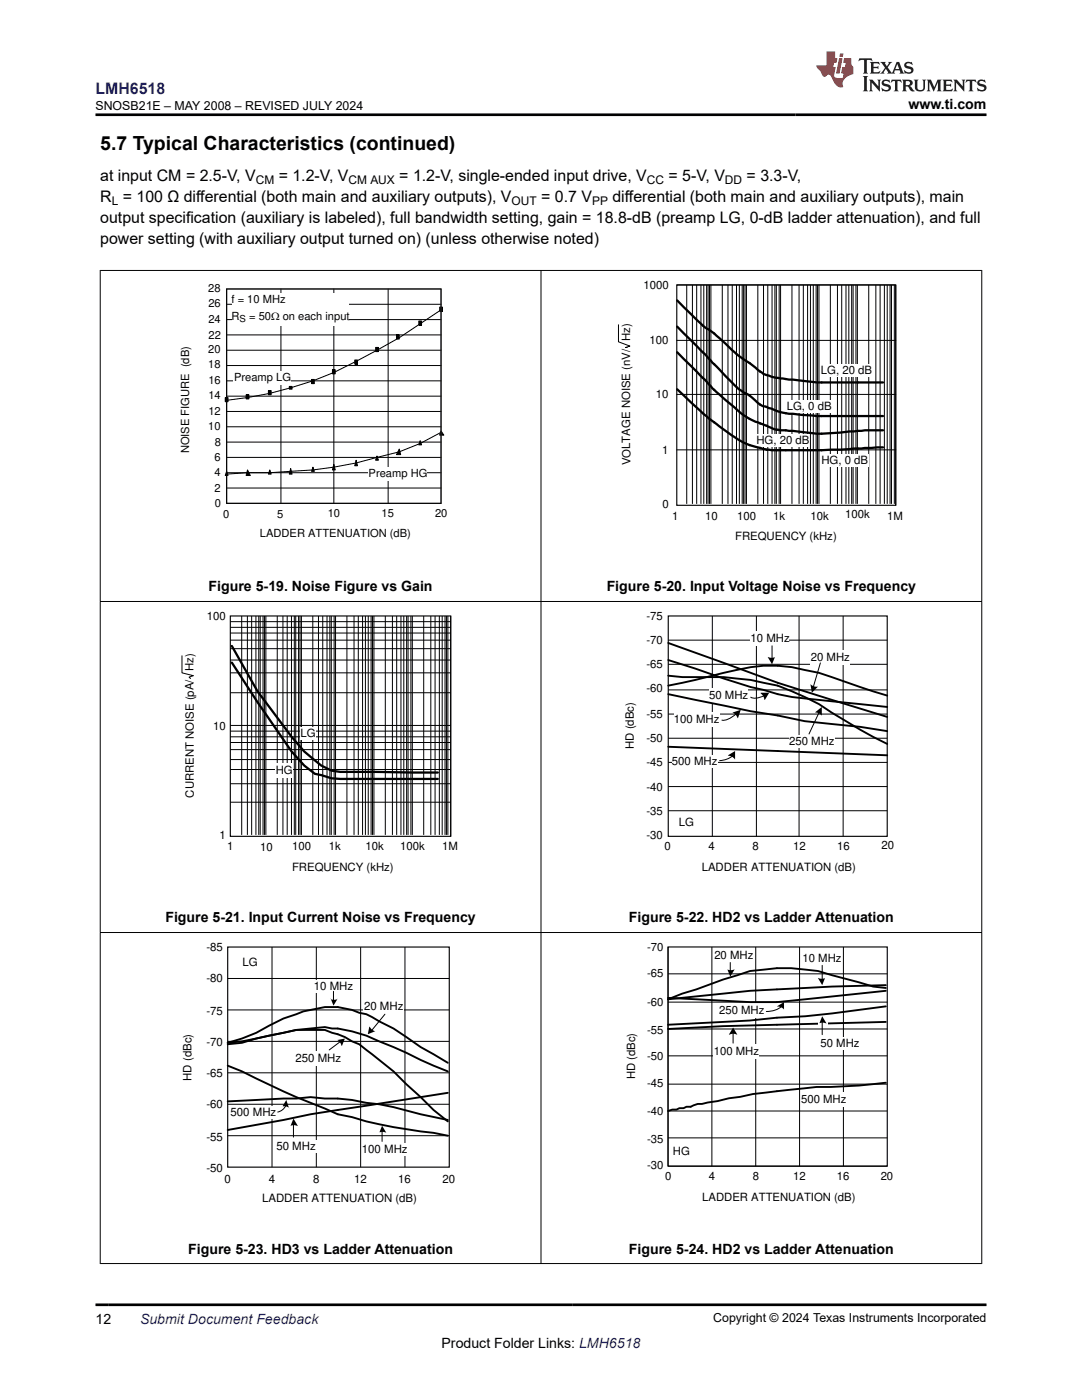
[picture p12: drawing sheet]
<svg xmlns="http://www.w3.org/2000/svg" width="216mm" height="279mm" viewBox="0 0 216 279" stroke-linecap="round" stroke-linejoin="round" font-family="sans-serif">
<path d="M45.2 79.9a73.3 73.3 0 0 0 30-10l4.5-2.5 8.3-5.6M45.2 94.6l4.2-.3a134.5 134.5 0 0 0 17.2-1.1l4.5-.8 8.6-2.2 4.1-1.7 4.2-2.2" fill="none" stroke="#000" stroke-width=".2" stroke-dasharray=".4 .2"/>
<g fill="#000">
<path d="M45.2 94.1l.3 .8h-.6zM49.4 93.8l.5 1.1h-.8zM53.8 93.8l.3 .8h-.5zM58 93.5l.3 1.1h-.6zM62.4 93.2l.3 .9h-.5zM66.6 92.7l.3 1.1h-.6zM71.1 91.8l.2 1.2h-.5zM75.2 91l.3 .8h-.6zM79.7 89.6l.2 1.1h-.8zM83.8 88l.3 .8h-.5zM88 86l.6 .8h-.9z"/>
<path d="M49.1 78.8h.6v.8h-.6z" fill-rule="evenodd"/>
<path d="M53.6 78h.5v.8h-.5z" fill-rule="evenodd"/>
<path d="M57.7 77.1h.6v.6h-.6z" fill-rule="evenodd"/>
<path d="M62.2 75.7h.5v.9h-.5z" fill-rule="evenodd"/>
<path d="M66.3 73.8h.6v.8h-.6z" fill-rule="evenodd"/>
<path d="M70.8 71.8h.5v.9h-.5z" fill-rule="evenodd"/>
<path d="M74.9 69.3h.6v.9h-.6z" fill-rule="evenodd"/>
<path d="M79.1 66.8h.6v.9h-.6z" fill-rule="evenodd"/>
<path d="M83.6 64.1h.5v.8h-.5z" fill-rule="evenodd"/>
<path d="M87.7 61.3h.6v.8h-.6z" fill-rule="evenodd"/>
<path d="M44.9 79.3h.6v.9h-.6z" fill-rule="evenodd"/>
</g>
<g fill="none" stroke="#000" stroke-width=".2">
<path d="M45.2 57.7h42.8v42.8h-42.8zM56.1 57.7v42.8M66.6 57.7v42.8M77.4 57.7v42.8M44.9 79.3h.6v.9h-.6zM45.2 79.1h42.8M45.2 76h42.8M45.2 73h42.8M45.2 69.9h42.8M45.2 66.8h42.8M45.2 63.8h42.8M45.2 60.7h42.8"/>
<path d="M49.1 78.8h.6v.8h-.6zM53.6 78h.5v.8h-.5zM57.7 77.1h.6v.6h-.6zM62.2 75.7h.5v.9h-.5zM66.3 73.8h.6v.8h-.6zM70.8 71.8h.5v.9h-.5zM74.9 69.3h.6v.9h-.6zM79.1 66.8h.6v.9h-.6zM83.6 64.1h.5v.8h-.5zM87.7 61.3h.6v.8h-.6zM45.2 94.1l.3 .8h-.6zM45.2 97.4h42.8"/>
<path d="M45.2 94.3h42.8M45.2 91.3h42.8M45.2 88.2h42.8M45.2 85.2h42.8M45.2 82.1h42.8M49.4 93.8l.5 1.1h-.8zM53.8 93.8l.3 .8h-.5zM58 93.5l.3 1.1h-.6zM62.4 93.2l.3 .9h-.5zM66.6 92.7l.3 1.1h-.6zM71.1 91.8l.2 1.2h-.5zM75.2 91l.3 .8h-.6z"/>
<path d="M79.7 89.6l.2 1.1h-.8zM83.8 88l.3 .8h-.5zM88 86l.6 .8h-.9z"/>
</g>
<path d="M45.2 57.7h42.8v42.8h-42.8z" fill="none" stroke="#222" stroke-width=".22"/>
<g fill="#fff">
<path d="M46.3 58.5h23.4v6.4h-23.4z" fill-rule="evenodd"/>
<path d="M73.6 93.2h11.6v2.8h-11.6z" fill-rule="evenodd"/>
<path d="M46.6 74.1h11.4v2.7h-11.4z" fill-rule="evenodd"/>
</g>
<g fill="none" stroke="#000" stroke-width=".2">
<path d="M135 56.9h43.7v43.9M137 56.9v43.7M138.2 56.9v43.7M139 56.9v43.7M139.9 56.9v43.7M140.4 56.9v43.7M141 56.9v43.7M141.3 56.9v43.7M141.6 56.9v43.7M141.9 56.9v43.7M144.1 56.9v43.7M145.3 56.9v43.7"/>
<path d="M146.1 56.9v43.7M147 56.9v43.7M147.5 56.9v43.7M148.1 56.9v43.7M148.4 56.9v43.7M148.7 56.9v43.7M148.9 56.9v43.7M151.2 56.9v43.7M152.4 56.9v43.7M153.2 56.9v43.7M154.1 56.9v43.7M154.6 56.9v43.7"/>
<path d="M154.9 56.9v43.7M155.5 56.9v43.7M155.8 56.9v43.7M158 56.9v43.7M159.4 56.9v43.7M160.3 56.9v43.7M161.1 56.9v43.7M161.7 56.9v43.7M162.3 56.9v43.7M162.8 56.9v43.7M163.1 56.9v43.7M163.4 56.9v43.7"/>
<path d="M165.7 56.9v43.7M167.1 56.9v43.7M168 56.9v43.7M168.8 56.9v43.7M169.4 56.9v43.7M169.9 56.9v43.7M170.2 56.9v43.7M170.8 56.9v43.7M171.1 56.9v43.7M173.3 56.9v43.7M174.8 56.9v43.7M175.6 56.9v43.7"/>
<path d="M176.5 56.9v43.7M177 56.9v43.7M177.6 56.9v43.7M177.9 56.9v43.7M178.5 56.9v43.7M123.4 64.8v3.4l2.3 .9-.9 .3h.3M135 67.9h43.7M135 78.7h43.7M135 89.8h43.7"/>
</g>
<path d="M135 56.9h43.7v43.9h-43.7z" fill="none" stroke="#000" stroke-width=".23"/>
<g fill="#fff">
<path d="M150.9 86.7h10.5v2.5h-10.5z" fill-rule="evenodd"/>
<path d="M156.9 79.8h9.1v2.6h-9.1z" fill-rule="evenodd"/>
<path d="M164 90.6h9.3v2.6h-9.3z" fill-rule="evenodd"/>
<path d="M163.7 72.8h10.2v2.5h-10.2z" fill-rule="evenodd"/>
</g>
<path d="M135.1 60l4 3.9a15 15 0 0 0 3.4 2.7l4.6 4.2 3.7 2.6a7.8 7.8 0 0 0 5.4 2.1l6.8 .8h13.2M135.1 77.7a63.9 63.9 0 0 0 13.4 10.7l3.8 1.2 1.7 .3h9.9l12.3-.6M135.1 70.3l4 4a64.9 64.9 0 0 0 9.4 8.6l2.3 1.3 1.8 .7a6.8 6.8 0 0 0 4.2 1l1.4 .1a30.3 30.3 0 0 0 11.3 .1l3.1-.2h3.6M135.1 65.2l7.9 7.9a27.3 27.3 0 0 0 5.5 5.3 12.6 12.6 0 0 1 3.2 2.4l.6 .3 1.7 .5a10.9 10.9 0 0 0 5.1 1.1l3.9 .3h13.2M46.3 132.2l5.1 7.9 6.8 9.9 2.5 2.8 2.1 1.6 3.3 .9 1.8 .2h19.5M46.3 128.9l5.1 9.1 6.8 9 2.5 3 3.4 2.8 2 1 1.8 .2 19.5 .2" fill="none" stroke="#000" stroke-width=".45"/>
<g fill="none" stroke="#000" stroke-width=".2">
<path d="M36.3 130.9v3.4l2.3 .5-.9 .3 .3 .3M46 138.3h43.9M46 134.3h43.9M46 131.7h43.9M46 129.5h43.9M46 127.8h43.9M46 126.3h43.9M46 125.2h43.9M46 124.1h43.9M48.2 122.9v43.7M49.4 122.9v43.7M50.2 122.9v43.7"/>
<path d="M51.1 122.9v43.7M51.6 122.9v43.7M51.9 122.9v43.7M52.5 122.9v43.7M52.8 122.9v43.7M53.1 122.9v43.7M55.3 122.9v43.7M56.5 122.9v43.7M57.3 122.9v43.7M58.2 122.9v43.7M58.7 122.9v43.7M59 122.9v43.7"/>
<path d="M59.6 122.9v43.7M59.9 122.9v43.7M60.1 122.9v43.7M62.4 122.9v43.7M63.5 122.9v43.7M64.4 122.9v43.7M65.3 122.9v43.7M65.8 122.9v43.7M66.1 122.9v43.7M66.7 122.9v43.7M67 122.9v43.7M69.2 122.9v43.7"/>
<path d="M70.6 122.9v43.7M71.5 122.9v43.7M72.3 122.9v43.7M72.9 122.9v43.7M73.5 122.9v43.7M74 122.9v43.7M74.3 122.9v43.7M74.6 122.9v43.7M76.9 122.9v43.7M78.3 122.9v43.7M79.2 122.9v43.7M80 122.9v43.7"/>
<path d="M80.6 122.9v43.7M81.1 122.9v43.7M81.4 122.9v43.7M82 122.9v43.7M82.3 122.9v43.7M84.5 122.9v43.7M86 122.9v43.7M86.8 122.9v43.7M87.7 122.9v43.7M88.2 122.9v43.7M88.8 122.9v43.7M89.1 122.9v43.7"/>
<path d="M89.4 122.9v43.7M89.9 122.9v44M46 156.4h43.9M46 153.6h43.9M46 151.6h43.9M46 149.6h43.9M46 148.2h43.9M46 147h43.9M46 145.9h43.9M46 144.8h43.9M46 160.1h43.9"/>
</g>
<path d="M46 122.9h43.9v44h-43.9z" fill="none" stroke="#000" stroke-width=".23"/>
<g fill="#fff">
<path d="M59.9 145.1h3.1v2.5h-3.1z" fill-rule="evenodd"/>
<path d="M55 152.4h3.4v2.9h-3.4z" fill-rule="evenodd"/>
</g>
<path d="M133.3 122.9h43.7v44h-43.7z" fill="none" stroke="#000" stroke-width=".23"/>
<path d="M133.3 137.7h43.7M133.3 132.6h43.7M133.3 127.8h43.7M142.1 122.9v44M150.9 122.9v44M159.4 122.9v44M168.2 122.9v44M133.3 157h43.7M133.3 152.2h43.7M133.3 147.3h43.7M133.3 142.5h43.7M133.3 161.8h43.7" fill="none" stroke="#000" stroke-width=".2"/>
<g fill="#fff">
<path d="M149.8 126.1h7.7v2.8h-7.7z" fill-rule="evenodd"/>
<path d="M161.7 129.7h8v2.9h-8z" fill-rule="evenodd"/>
<path d="M134.2 150.7h9.1v2.6h-9.1z" fill-rule="evenodd"/>
<path d="M134.5 142.2h9.1v2.9h-9.1z" fill-rule="evenodd"/>
<path d="M157.5 146.8h9v2.5h-9z" fill-rule="evenodd"/>
<path d="M141.6 137.4h7.6v2.8h-7.6z" fill-rule="evenodd"/>
</g>
<path d="M133.3 136.8l5.4-1.1a86.8 86.8 0 0 1 13.7-2.8h2.8l2.8 .2 5.4 1.2 13.6 4.5M133.3 128.3l11.1 4a242 242 0 0 0 21.6 7.4l11 3.4M133.3 131.7l16.5 5.4 2.6 .6 2.8 .8a152.4 152.4 0 0 0 16.4 2l5.4 .6M133.3 138.5l16.5 3.4 5.4 .9 5.4 1.1 11 1.2 5.4 .8M133.3 134.8l2.9 .3h8.2l5.4 .6 5.4 1.1a47.9 47.9 0 0 1 10.8 5.4l5.6 3.4 5.4 2.9M133.3 149l43.7 1.7" fill="none" stroke="#000" stroke-width=".38"/>
<path d="M154.1 128.9v2.5M163.7 132.3l-1.4 4.8M146.1 150.9l-1.1 .6-1.4 .3M146.9 142.5l-1.1 .8a2.42 2.42 0 0 1-1.7 .4M163.4 142.2l-2 4.3" fill="none" stroke="#000" stroke-width=".2"/>
<g fill="#000">
<path d="M153.2 131.1a1.64 1.64 0 0 0 1.5 0l-.6 1.5z" fill-rule="evenodd"/>
<path d="M161.7 136.5l.1 .1a1.64 1.64 0 0 0 1.4 .4l-1.2 1.3z" fill-rule="evenodd"/>
<path d="M145.3 150.7l1.4-.8-.1 1.6a2.13 2.13 0 0 0-1.3-.8z" fill-rule="evenodd"/>
<path d="M146.1 142.2l1.7-.5-.6 1.7-.1-.2a1.64 1.64 0 0 0-1-1z" fill-rule="evenodd"/>
<path d="M162.6 142.2l1.4-1.1-.1 1.7a1.64 1.64 0 0 0-1.3-.6z" fill-rule="evenodd"/>
</g>
<path d="M135.6 162.7h2.8v2.8h-2.8z" fill-rule="evenodd" fill="#fff"/>
<path d="M152.5 138.8l-1.1 .4a1.96 1.96 0 0 1-1.6-.1M45.4 195.3h44.2M54.3 189v43.9M63.1 189v43.9M72 189v43.9M80.8 189v43.9M45.4 214.1h44.2M45.4 207.8h44.2M45.4 201.6h44.2M45.4 226.7h44.2M45.4 220.4h44.2" fill="none" stroke="#000" stroke-width=".2"/>
<path d="M151.8 138.3h1.7l-.9 1.4h-.1a1.64 1.64 0 0 0-.7-1.3z" fill-rule="evenodd" fill="#000"/>
<path d="M45.4 189h44.2v43.9h-44.2z" fill="none" stroke="#000" stroke-width=".23"/>
<g fill="#fff">
<path d="M48.3 190.7h3.1v2.9h-3.1z" fill-rule="evenodd"/>
<path d="M62.5 195.6h8v2.5h-8z" fill-rule="evenodd"/>
<path d="M72.5 199.6h8v2.5h-8z" fill-rule="evenodd"/>
<path d="M55.1 227.5h8v2.6h-8z" fill-rule="evenodd"/>
<path d="M72.2 228.1h9.2v2.5h-9.2z" fill-rule="evenodd"/>
<path d="M58.8 209.8h9.2v2.9h-9.2z" fill-rule="evenodd"/>
<path d="M46 220.7h9.1v2.5h-9.1z" fill-rule="evenodd"/>
</g>
<path d="M45.4 208.4l2.9-.3 2.8-.8 8-1.8 5.7-.5 1.5 .3a23.3 23.3 0 0 1 9.4 2.5l13.7 6M45.4 212.7l2.9 1.1a158 158 0 0 0 16.5 7.4l2.6 1.2 2.9 .5a82.3 82.3 0 0 0 16.2 3.2l2.9 .6M45.4 219.8l11.2-.6h2.5l2.9-.2 2.8 .2h2.6l2.9 .3 2.8 .6 2.6 .3 13.7 3.1M89.4 212.1l-5.5-3.1-5.4-3.7-5.4-2.9-1.4-.3a13.6 13.6 0 0 0-9.7-.5l-1.4 .2-4 1.5-5.5 2.8-2.8 1.2-2.9 .8a96.5 96.5 0 0 0 11.2-2l2.5-.6h5.7l4 1.5 1.5 .8 1.4 .6 6.8 5.4 8 7.7 2.9 2.3M89.4 218.1l-27.4 4.3-5.4 1.1-11.2 2" fill="none" stroke="#000" stroke-width=".38"/>
<g fill="none" stroke="#000" stroke-width=".2">
<path d="M66.5 197.8v2M133.3 189v43.7h43.7M133.3 200h43.7M133.3 194.3h43.7M142 189v43.7M150.8 189v43.7M159.5 189v43.7M168.3 189v43.7M68 207.8l-2.3 1.7M76.8 202.4l-2.6 3.1M133.3 216.4h43.7M133.3 210.7h43.7"/>
<path d="M133.3 205.4h43.7M57 220.6a2.3 2.3 0 0 1-1.6 1.3M58.6 224.4v2.5M76.2 225.8v2M133.3 227.1h43.7M133.3 221.7h43.7"/>
</g>
<g fill="#000">
<path d="M57.1 219.5l.6 1.7a1.14 1.14 0 0 0-1.4-.4v.1z" fill-rule="evenodd"/>
<path d="M66 199.3l-.1 .1a1.38 1.38 0 0 0 1.5-.1l-.9 1.4z" fill-rule="evenodd"/>
<path d="M67.3 207.5l1.5-.2-.7 1.4a1.65 1.65 0 0 0-.8-1.2z" fill-rule="evenodd"/>
<path d="M73.8 204.9a1.65 1.65 0 0 0 1.1 .9l-1.5 .6z" fill-rule="evenodd"/>
<path d="M58.6 223.2l.8 1.5a1.65 1.65 0 0 0-1.5 0z" fill-rule="evenodd"/>
<path d="M76.2 224.7l.9 1.4a1.65 1.65 0 0 0-1.5 0z" fill-rule="evenodd"/>
</g>
<path d="M133.3 189h43.7v43.7h-43.7z" fill="none" stroke="#000" stroke-width=".23"/>
<g fill="#fff">
<path d="M159.8 218.1h9.1v2.8h-9.1z" fill-rule="evenodd"/>
<path d="M160.1 189.8h7.9v2.9h-7.9z" fill-rule="evenodd"/>
<path d="M142.3 208.5h9.1v2.8h-9.1z" fill-rule="evenodd"/>
<path d="M142.6 189.6h7.6v2.5h-7.6z" fill-rule="evenodd"/>
</g>
<path d="M164.1 192.7v2.8" fill="none" stroke="#000" stroke-width=".2"/>
<path d="M163.2 195.2a1.63 1.63 0 0 0 1.5 0l-.6 1.4z" fill-rule="evenodd" fill="#000"/>
<g fill="#fff">
<path d="M143.5 200.3h9v2.8h-9z" fill-rule="evenodd"/>
<path d="M163.8 207h7.6v2.6h-7.6z" fill-rule="evenodd"/>
</g>
<path d="M176.8 196.6l-10.8 .3-16.3 .8-16.4 1.7 2.8-1.1 13.6-4.5 2.8-.3a30.7 30.7 0 0 1 13.5 1.1l8.2 2.3 2.6 .3M176.8 197.7l-21.8 2.3h-5.3l-16.4-.9M176.8 200.8l-16.1 2-5.7 .3-5.3 .6-16.4 .8M176.8 203.9l-32.5 .9-11 .6M176.8 216.1a96.9 96.9 0 0 1-13.9 .8l-12.7 1.4-10.1 2h-.9l-1.4 .6h-.8l-.6 .3h-.8l-.6 .2h-.9l-.8 .3" fill="none" stroke="#000" stroke-width=".38"/>
<path d="M145.7 192.1v1.7M146.3 206.2v2M155.9 200.9l-1.2 .7-1.8 .3" fill="none" stroke="#000" stroke-width=".2"/>
<g fill="#000">
<path d="M145.1 193.5a1.63 1.63 0 0 0 1.5 0l-.9 1.4z" fill-rule="evenodd"/>
<path d="M155 200.8l1.4-.8 .1 1.5a1.78 1.78 0 0 0-1.5-.7z" fill-rule="evenodd"/>
<path d="M146.3 205.1l.7 1.4a1.9 1.9 0 0 0-1.6 0z" fill-rule="evenodd"/>
</g>
<path d="M163.2 203.9h2v.6h-2z" fill-rule="evenodd" fill="#fff"/>
<path d="M164.1 203.9v2.6" fill="none" stroke="#000" stroke-width=".2"/>
<path d="M164.1 202.8l.8 1.5a1.63 1.63 0 0 0-1.5 0z" fill-rule="evenodd" fill="#000"/>
<path d="M134.4 228.5h3.4v2.5h-3.4z" fill-rule="evenodd" fill="#fff"/>
<path d="M19.9 54h176.1M20 53.9v198.3M107.9 53.9v198.3M195.9 53.9v198.3M19.9 120h176.1M19.9 186.1h176.1M19.9 252.2h176.1" fill="none" stroke="#000" stroke-width=".2"/>
<path d="M171.5 11.6l-.2 .6 .5-.2h.6v.1v2.2l-.2 .4h1l-.2-.4v-2.2v-.1h.5l.5 .2-.1-.6zM173.6 12.4l.2 .3v1.6l-.2 .4h1.9l.1-.6a1.08 1.08 0 0 1-1.3 .2v-.7h.6l.4 .2v-.7l-.4 .2h-.6v-.5l.2-.2a1 1 0 0 1 1 .3l-.1-.5zM175.7 12.4l.9 1.1-1 1.2h.9l-.2-.2 .5-.8 .4 .8-.2 .2h1.6l-.2-.2 .2-.5h.9l.1 .5-.1 .2h.9l-.2-.4-.8-1.9h-.5l-.9 2.1-.9-1.1 .9-1h-.8l.2 .2-.4 .6-.4-.6 .2-.2zM179 12.8l.4 1h-.7zM180.7 12.5a.65 .65 0 0 0-.2 .7 .65 .65 0 0 0 .6 .5l.6 .1 .1 .3a.79 .79 0 0 1-.7 .4 .79 .79 0 0 1-.7-.5l.1 .7 .2-.1a.93 .93 0 0 0 1.1 0 .93 .93 0 0 0 .4-.9 1.46 1.46 0 0 0-1.2-.6l-.1-.3a1.09 1.09 0 0 1 1.2 .2l-.2-.6-.1 .1-.5-.2zM172.2 15.2l.2 .4v2.2l-.2 .4h1l-.2-.4v-2.2l.2-.4zM173.4 15.9l.2 .4v1.5l-.2 .4h.8l-.3-.4 .1-1.3 1.6 1.8v-2l.2-.4h-.7l.1 .2 .1 1.1-1.2-1.3zM176.2 16a.65 .65 0 0 0-.2 .8 .65 .65 0 0 0 .6 .4l.6 .2 .1 .2a.79 .79 0 0 1-.7 .4 .79 .79 0 0 1-.7-.5l.1 .7 .2-.1a.93 .93 0 0 0 1.1 .1 .93 .93 0 0 0 .4-1 1.46 1.46 0 0 0-1.2-.5l-.1-.4a1.09 1.09 0 0 1 1.2 .2l-.1-.6-.2 .1-.5-.1zM177.9 15.9l-.1 .6a.63 .63 0 0 1 .8-.3v1.6l-.3 .4h1l-.2-.4v-1.6a.66 .66 0 0 1 .8 .3l-.1-.6zM180 15.9l.2 .4v1.5l-.2 .4h1l-.2-.2-.1-.7h.5l.1 .2a.79 .79 0 0 0 1.2 .6l-1-.9a.61 .61 0 0 0 .6-.6 .61 .61 0 0 0-.5-.7zM180.8 16.2h.1a.47 .47 0 0 1 .5 .1 .47 .47 0 0 1 .1 .5l-.1 .1-.7 .1zM182.3 15.9l.2 .2a2.27 2.27 0 0 0 .4 2 1.04 1.04 0 0 0 1.7-.7v-1.3l.2-.2h-.8l.2 .4v1.1a.6 .6 0 0 1-.6 .6 .6 .6 0 0 1-.6-.6v-1.1l.3-.4zM184.9 15.9l.2 .4v1.5l-.2 .4h.8l-.3-.4v-1.4l.9 1.9 .9-1.9v1.4l-.3 .4h1l-.2-.4v-1.5l.2-.4h-.8l-.7 1.5-.6-1.5zM188.1 15.9l.2 .4v1.5l-.2 .4h1.9l.1-.6a1.09 1.09 0 0 1-1.3 .2v-.7h.6l.4 .2v-.6l-.4 .2h-.6v-.6l.2-.1a1.01 1.01 0 0 1 1 .3l-.1-.6zM190.2 15.9l.3 .4v1.5l-.3 .4h.8l-.2-.4v-1.3l1.6 1.8v-2l.2-.4h-.7l.2 .2v1.1l-1.2-1.3zM192.8 15.9l-.1 .6a.63 .63 0 0 1 .8-.3v1.6l-.3 .4h1l-.2-.4v-1.6a.66 .66 0 0 1 .8 .3l-.1-.6zM195.2 16a.65 .65 0 0 0-.2 .8 .65 .65 0 0 0 .6 .4l.6 .2 .2 .2a.79 .79 0 0 1-.7 .4 .79 .79 0 0 1-.7-.5l.1 .7 .2-.1a.93 .93 0 0 0 1 .1 .93 .93 0 0 0 .5-1 1.46 1.46 0 0 0-1.3-.5v-.4a1.09 1.09 0 0 1 1.2 .2l-.2-.6-.2 .1-.5-.1z" fill="#231f20"/>
<path d="M164.9 10.3v2.7h-2l.1 .4 .8 1a.95 .95 0 0 0 1 .9 .59 .59 0 0 1 .5-.4 .59 .59 0 0 1 .5 .3l.4 .8a1.59 1.59 0 0 0 2.1 1.4 1.61 1.61 0 0 1 1-2.3l1-.3-.1-1.5a1.59 1.59 0 0 1-.3-1.7h-1.5l-.2 .9h.6l-.2 .9h-.5l-.2 .9v.3l.4 .1-.1 .9h-.7a.73 .73 0 0 1-1-.7l.3-1.5h-.5l.1-.9h.5l.2-.9h-.5v-1.3zM167.4 11.6l-.6 3.1h.7l.6-3.1zM167.6 10.7l-.1 .6h.7l.1-.6z" fill="#ed1c24"/>
<path d="M19 22.9h177.8M19 260.4h177.8" fill="none" stroke="#000" stroke-width=".53"/>
<text font-size="3.9" x="20" y="29.9">5.7 Typical Characteristics (continued)</text>
<text font-size="3.2" fill="#00f" x="19" y="18.7">LMH6518</text>
<g font-size="3.2">
<text x="20" y="36.1">at input CM = 2.5-V, V</text>
<text x="20" y="40.3">R = 100 Ω differential (both main and auxiliary outputs), V</text>
<text x="55.6" y="36.1">= 1.2-V, V</text>
<text x="79.7" y="36.1">= 1.2-V, single-ended input drive, V</text>
<text x="108" y="40.3">= 0.7 V</text>
<text x="122.2" y="40.3">differential (both main and auxiliary outputs), main</text>
<text x="133.4" y="36.1">= 5-V, V</text>
<text x="149" y="36.1">= 3.3-V,</text>
<text x="20" y="44.5">output specification (auxiliary is labeled), full bandwidth setting, gain = 18.8-dB (preamp LG, 0-dB ladder attenuation), and full</text>
<text x="20" y="48.8">power setting (with auxiliary output turned on) (unless otherwise noted)</text>
</g>
<g font-size="2.8">
<text x="181.3" y="21.8">www.ti.com</text>
<text x="41.6" y="118">Figure 5-19. Noise Figure vs Gain</text>
<text x="121.1" y="118">Figure 5-20. Input Voltage Noise vs Frequency</text>
<text x="33" y="184.1">Figure 5-21. Input Current Noise vs Frequency</text>
<text x="125.5" y="184.1">Figure 5-22. HD2 vs Ladder Attenuation</text>
<text x="37.6" y="250.2">Figure 5-23. HD3 vs Ladder Attenuation</text>
<text x="125.5" y="250.2">Figure 5-24. HD2 vs Ladder Attenuation</text>
<text x="19" y="264.2">12</text>
<text x="88.1" y="269">Product Folder Links: LMH6518</text>
</g>
<text font-size="2.8" fill="#00f" x="27.9" y="264.2">Submit Document Feedback</text>
<g font-size="2.5">
<text x="19.1" y="21.9">SNOSB21E – MAY 2008 – REVISED JULY 2024</text>
<text x="142.3" y="263.9">Copyright © 2024 Texas Instruments Incorporated</text>
</g>
<g font-size="2.4">
<text x="22.3" y="40.9">L</text>
<text x="51" y="36.7">CM</text>
<text x="69.5" y="36.7">CM AUX</text>
<text x="102.1" y="40.9">OUT</text>
<text x="118.1" y="40.9">PP</text>
<text x="129.1" y="36.7">CC</text>
<text x="144.7" y="36.7">DD</text>
</g>
<g font-size="2.3">
<text x="128.4" y="57.6">1000</text>
<text x="125.7" y="68" transform="rotate(-90 125.7 68)">Hz)</text>
<text x="129.6" y="68.6">100</text>
<text x="163.8" y="74.7">LG, 20 dB</text>
<text x="130.9" y="79.5">10</text>
<text x="157" y="81.8">LG, 0 dB</text>
<text x="150.9" y="88.6">HG, 20 dB</text>
<text x="125.8" y="92.9" transform="rotate(-90 125.8 92.9)">VOLTAGE NOISE (nV/</text>
<text x="132.1" y="90.7">1</text>
<text x="163.9" y="92.6">HG, 0 dB</text>
<text x="132.2" y="101.4">0</text>
<text x="134.1" y="103.8">1</text>
<text x="140.7" y="103.9">10</text>
<text x="146.7" y="107.7">FREQUENCY (kHz)</text>
<text x="147.1" y="103.8">100</text>
<text x="154.3" y="103.7">1k</text>
<text x="161.8" y="103.8">10k</text>
<text x="168.7" y="103.3">100k</text>
<text x="177" y="103.8">1M</text>
<text x="41.3" y="123.7">100</text>
<text x="129" y="123.7">-75</text>
<text x="129" y="128.5">-70</text>
<text x="149.8" y="128.2">10 MHz</text>
<text x="161.8" y="131.8">20 MHz</text>
<text x="38.6" y="133.9" transform="rotate(-90 38.6 133.9)">Hz)</text>
<text x="129" y="133.3">-65</text>
<text x="129" y="143.3">-55</text>
<text x="129" y="138.1">-60</text>
<text x="141.5" y="139.4">50 MHz</text>
<text x="42.6" y="145.6">10</text>
<text x="60" y="147.1">LG</text>
<text x="126.5" y="149.5" transform="rotate(-90 126.5 149.5)">HD (dBc)</text>
<text x="129" y="148.1">-50</text>
<text x="134.5" y="144.4">100 MHz</text>
<text x="157.5" y="148.8">250 MHz</text>
<text x="55" y="154.5">HG</text>
<text x="129" y="152.9">-45</text>
<text x="134.1" y="152.7">500 MHz</text>
<text x="38.7" y="159.2" transform="rotate(-90 38.7 159.2)">CURRENT NOISE (pA/</text>
<text x="129" y="157.9">-40</text>
<text x="43.8" y="167.5">1</text>
<text x="129" y="167.5">-30</text>
<text x="129" y="162.7">-35</text>
<text x="135.5" y="164.8">LG</text>
<text x="45.3" y="169.7">1</text>
<text x="51.9" y="169.8">10</text>
<text x="58.3" y="169.7">100</text>
<text x="58.3" y="173.9">FREQUENCY (kHz)</text>
<text x="65.6" y="169.7">1k</text>
<text x="72.9" y="169.7">10k</text>
<text x="79.9" y="169.6">100k</text>
<text x="88.2" y="169.7">1M</text>
<text x="132.6" y="169.7">0</text>
<text x="140" y="173.9">LADDER ATTENUATION (dB)</text>
<text x="141.4" y="169.7">4</text>
<text x="150.1" y="169.7">8</text>
<text x="158.3" y="169.7">12</text>
<text x="167" y="169.7">16</text>
<text x="175.9" y="169.5">20</text>
<text x="41.2" y="189.7">-85</text>
<text x="129.1" y="189.7">-70</text>
<text x="142.5" y="191.5">20 MHz</text>
<text x="160.1" y="192">10 MHz</text>
<text x="41.2" y="196">-80</text>
<text x="48.4" y="192.9">LG</text>
<text x="62.6" y="197.5">10 MHz</text>
<text x="129.1" y="195">-65</text>
<text x="41.2" y="202.5">-75</text>
<text x="72.6" y="201.5">20 MHz</text>
<text x="129.1" y="200.7">-60</text>
<text x="143.5" y="202.4">250 MHz</text>
<text x="41.2" y="208.8">-70</text>
<text x="129.1" y="206.3">-55</text>
<text x="163.7" y="209">50 MHz</text>
<text x="38.2" y="215.7" transform="rotate(-90 38.2 215.7)">HD (dBc)</text>
<text x="41.2" y="214.9">-65</text>
<text x="59" y="211.9">250 MHz</text>
<text x="126.7" y="215.4" transform="rotate(-90 126.7 215.4)">HD (dBc)</text>
<text x="129.1" y="211.5">-50</text>
<text x="142.4" y="210.5">100 MHz</text>
<text x="41.2" y="221.2">-60</text>
<text x="129.1" y="216.9">-45</text>
<text x="159.9" y="220.1">500 MHz</text>
<text x="41.2" y="227.7">-55</text>
<text x="46" y="222.6">500 MHz</text>
<text x="129.1" y="222.5">-40</text>
<text x="41.2" y="233.8">-50</text>
<text x="55.1" y="229.4">50 MHz</text>
<text x="72.2" y="230">100 MHz</text>
<text x="129.1" y="233.3">-30</text>
<text x="129.1" y="228.1">-35</text>
<text x="134.3" y="230.4">HG</text>
<text x="44.8" y="236">0</text>
<text x="52.3" y="239.9">LADDER ATTENUATION (dB)</text>
<text x="53.6" y="236">4</text>
<text x="62.5" y="236">8</text>
<text x="70.6" y="236">12</text>
<text x="79.5" y="236">16</text>
<text x="88.3" y="236">20</text>
<text x="132.7" y="235.5">0</text>
<text x="140.1" y="239.8">LADDER ATTENUATION (dB)</text>
<text x="141.5" y="235.5">4</text>
<text x="150.2" y="235.5">8</text>
<text x="158.3" y="235.5">12</text>
<text x="167" y="235.5">16</text>
<text x="175.7" y="235.5">20</text>
</g>
<g font-size="2.2">
<text x="41.6" y="58.3">28</text>
<text x="41.6" y="64.5">24</text>
<text x="41.6" y="61.3">26</text>
<text x="46.2" y="60.5">f = 10 MHz</text>
<text x="46.2" y="63.9">R</text>
<text x="49.7" y="63.9">= 50:</text>
<text x="56.4" y="63.9">on each input</text>
<text x="41.6" y="70.4">20</text>
<text x="41.6" y="67.6">22</text>
<text x="41.6" y="73.5">18</text>
<text x="41.6" y="76.7">16</text>
<text x="46.7" y="76.1">Preamp LG</text>
<text x="41.6" y="79.7">14</text>
<text x="41.6" y="82.8">12</text>
<text x="41.6" y="85.9">10</text>
<text x="42.8" y="89">8</text>
<text x="37.8" y="90.5" transform="rotate(-90 37.8 90.5)">NOISE FIGURE (dB)</text>
<text x="42.8" y="95">4</text>
<text x="42.8" y="91.9">6</text>
<text x="73.5" y="95.3">Preamp HG</text>
<text x="42.8" y="98.1">2</text>
<text x="42.8" y="101.1">0</text>
<text x="44.5" y="103.3">0</text>
<text x="51.9" y="107.2">LADDER ATTENUATION (dB)</text>
<text x="55.3" y="103.3">5</text>
<text x="65.4" y="103.2">10</text>
<text x="76.2" y="103.2">15</text>
<text x="86.8" y="103.3">20</text>
</g>
<text font-size="1.9" x="47.8" y="64.3">S</text>
</svg>
